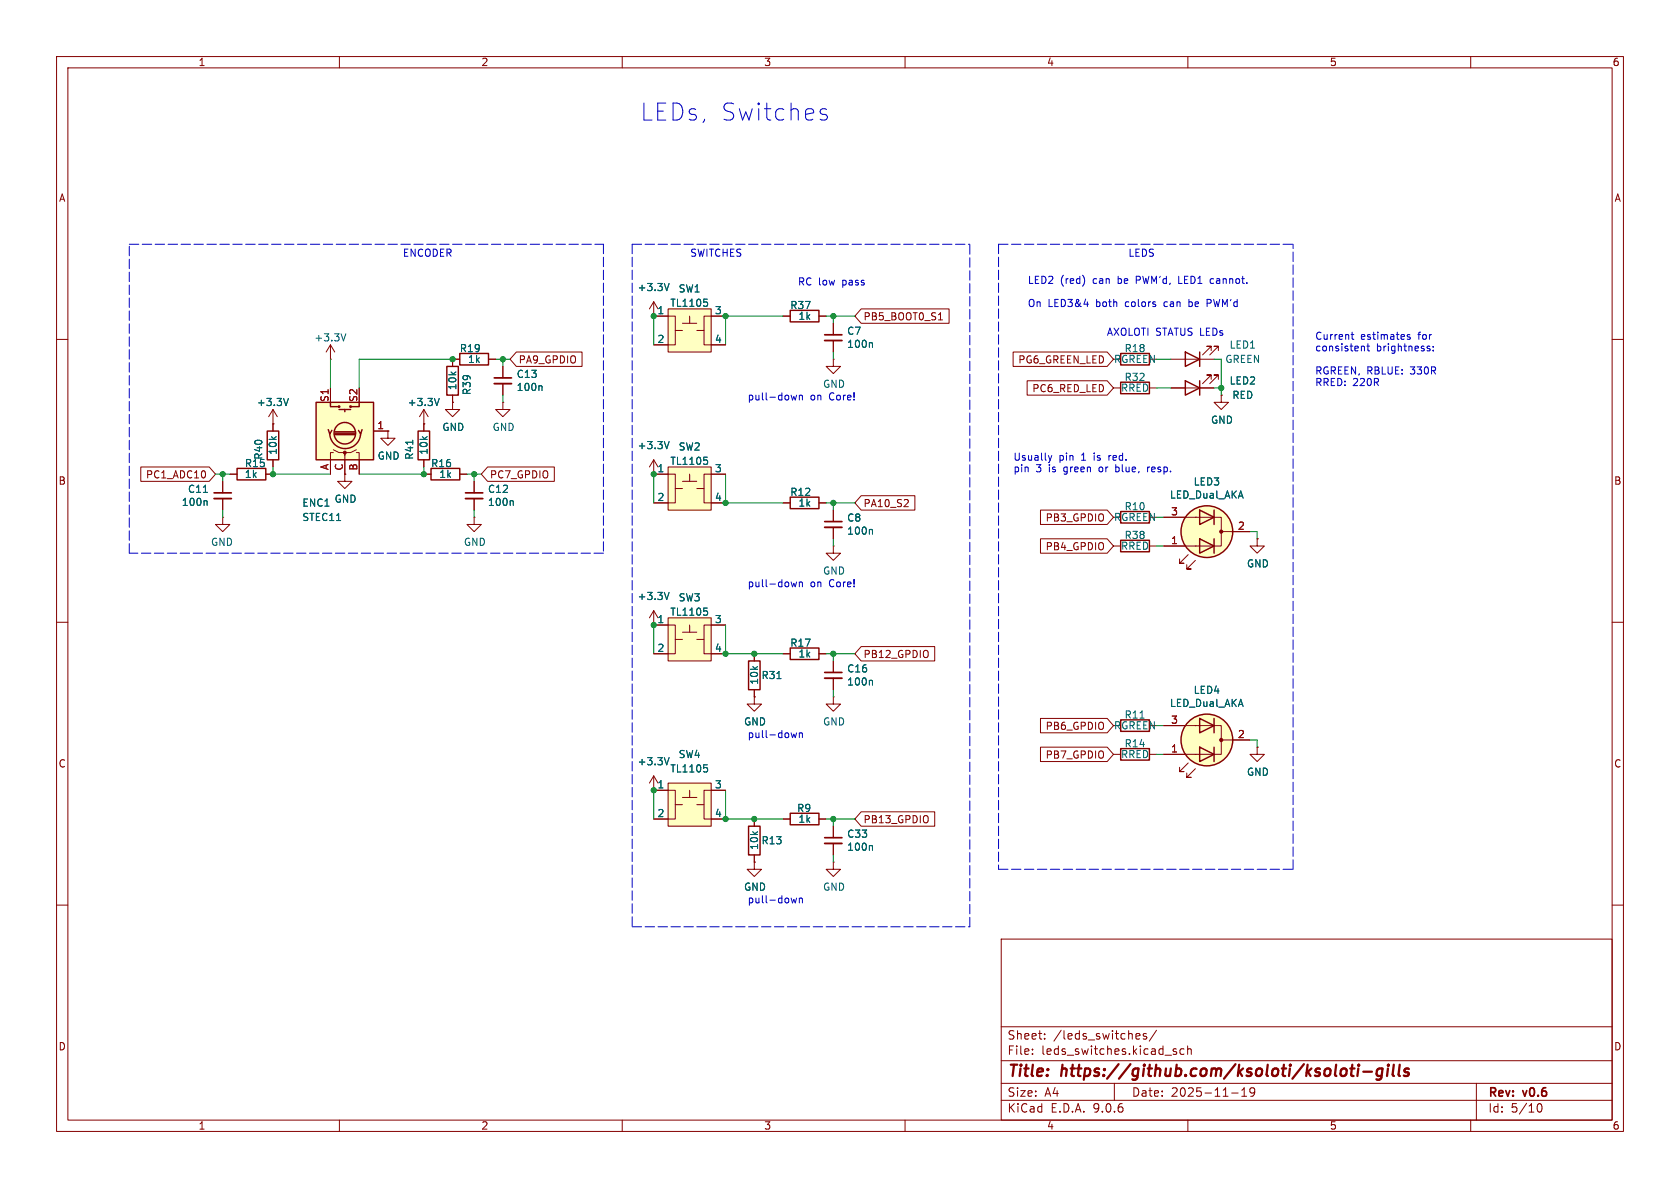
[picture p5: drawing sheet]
<svg xmlns="http://www.w3.org/2000/svg" width="297mm" height="210mm" viewBox="0 0 297 210" stroke-linecap="round" stroke-linejoin="round" font-family="sans-serif">
<g fill="none" stroke="#840000" stroke-width=".18">
<path d="M10 10h277v190h-277zM12 12h273v186h-273zM60 10v2M110 10v2M160 10v2M210 10v2M260 10v2M10 60h2M74.9 74.9v1.3M285 60h2M74.9 81.3v1.3M10 110h2"/>
<path d="M285 110h2M115.6 139.7h.1M115.6 137.2l-.8 1.2M115.6 137.2l.7 1.2M115.6 137.2v2.5M133.3 152.4v1.3h1.3l-1.3 1.2-1.2-1.2h1.2M133.3 152.4h.1M133.3 144.8v1.3M133.3 151.1v1.3M147.3 152.4v1.3h1.3l-1.3 1.2-1.3-1.2h1.3M147.3 152.4h.1M147.3 146.1v2"/>
<path d="M147.3 149.1v2M10 160h2M177 166h108v32h-108zM285 160h2M60 198v2M110 198v2M160 198v2M177 194.5h108M177 191.5h108M177 187.5h108M177 181.5h108M182.5 186.3v.1"/>
<path d="M182.5 185.5v.1M184.7 183.6v.1M184.7 182.8v.1M197 191.5v3M201 182.7l.5 .1v.3l-.7 .1M201.5 183.6l-.5 .1M202.7 182.8l-.4-.1-.2 .2 .1 .2 .5 .2v.3h-.6M204.5 182.1l-1.3 2M207.5 185.8l.5 .2v.1v.2l-.5 .1M207.5 185.5h.5M209.3 185.5l-.4-.1-.3 .3v.4l.1 .2h.6M210 184.9v1.5"/>
<path d="M210 185.5l.2-.1 .3 .1 .1 .9M210 198v2M217.7 193.2h1.2M219.5 193.8h.9M219.5 192.7l.5-.4v1.5M221 192.4v.5l.1 .3h.4l.3-.3M221.7 192.4a.99 .99 0 0 1-.3 1.4h-.3M260 198v2M261 191.5v6.5M271.7 195.7l.2-.5 .2-.1a.81 .81 0 0 1 .6 .6 .81 .81 0 0 1-.3 .8h-.4l-.3-.5"/>
</g>
<g fill="none" stroke="#840000" stroke-width=".4">
<path d="M238.7 188.9h.8M238.9 190.1l.4 .1M239.1 188.2l-.2 1.7M240.1 188.9l-.1 1.3M240.2 188.2v.2M240.2 188.2l-.1 .1 .1 .1M240.2 188.2l.1 .1-.1 .1M241 189.4h1.5M244.4 189a.66 .66 0 0 0-1 .3l-.1 .5 .2 .3 .2 .1 .6-.1M244.4 188.9l-.2 1.6a.6 .6 0 0 1-.9 .3M245.4 188.9l-.2 1.3M245.5 188.2l-.1 .2"/>
<path d="M245.5 188.2l-.2 .1 .1 .1M245.5 188.2v.1l-.1 .1M246.4 188.2l-.2 1.7 .2 .3M247.5 188.2l-.3 1.7 .3 .3M249.1 189a.49 .49 0 0 0-.8 .3v.1l.7 .2 .1 .3-.4 .3-.5-.1"/>
</g>
<path d="M73.9 76.2h2v5.1h-2zM132.3 146.1h2.1v5h-2.1z" fill="none" stroke="#840000" stroke-width=".25"/>
<path d="M73 77.8v.7M118.3 133.9l-.4 1.3M154.1 149.5l.1 .1v.7" fill="none" stroke="#006464" stroke-width=".18"/>
<path d="M145.8 148.1h3" fill="none" stroke="#840000" stroke-width=".3"/>
<path d="M145.8 149.1h3" fill="none" stroke="#840000" stroke-width=".33"/>
<path d="M118.1 138.4h7.6v7.7h-7.6z" fill="#ffffc2"/>
<path d="M115.6 139.7h3.8v5.1h-3.8M118.1 138.4h7.6v7.7h-7.6zM121.9 139.7v1.3M128.3 139.7h-3.8v5.1h3.8M119.4 142.2h1.2M120.6 141h2.6M123.2 142.2h1.3" fill="none" stroke="#840000" stroke-width=".18"/>
<path d="M124.4 135.2h.6M124.9 135.7l.2 .2v.3l-.2 .3" fill="none" stroke="#006464" stroke-width=".18"/>
<path d="M118.1 109.2h7.6v7.6h-7.6z" fill="#ffffc2"/>
<path d="M115.6 110.5h3.8v5.1h-3.8M118.1 109.2h7.6v7.6h-7.6zM119.4 113h1.2M120.6 111.8h2.6M121.9 110.5v1.3M123.2 113h1.3M128.3 110.5h-3.8v5.1h3.8M147.3 123.2v1.3h1.3l-1.3 1.2-1.3-1.2h1.3M147.3 123.2h.1M138.4 144.8h1.3M144.8 144.8h1.2" fill="none" stroke="#840000" stroke-width=".18"/>
<path d="M124.4 107.5h.6M124.9 108l.2 .2v.3l-.2 .3" fill="none" stroke="#006464" stroke-width=".18"/>
<path d="M139.7 143.8h5.1v2h-5.1z" fill="none" stroke="#840000" stroke-width=".25"/>
<path d="M55.9 71.1h10.1v10.2h-10.1z" fill="#ffffc2"/>
<g fill="none" stroke="#840000" stroke-width=".25">
<path d="M55.9 71.1h10.1v10.2h-10.1zM58 75.9l.3 .8 .4-.6M58.3 76.6a2.73 2.73 0 0 0 2.7 2.7 2.73 2.73 0 0 0 2.8-2.7M58.4 71.1v.8h1.5M59.2 76.8h3.5M59.2 76.6h3.5M59.2 76.3h3.5M59.9 72.4h2.1M61 72.4v.4M63.5 71.1v.8h-1.5M64 75.9l-.2 .8-.4-.6M198.1 62.5h5.1v2h-5.1z"/>
<path d="M139.7 87.9h5.1v2h-5.1zM198.1 90.4h5.1v2.1h-5.1zM198.1 95.5h5.1v2h-5.1zM132.3 116.8h2.1v5.1h-2.1zM139.7 114.6h5.1v2h-5.1z"/>
<circle cx="59.9" cy="71.9" r=".13"/>
<circle cx="61" cy="76.6" r="1.9"/>
<circle cx="62" cy="71.9" r=".13"/>
</g>
<g fill="none" stroke="#840000" stroke-width=".18">
<path d="M58.4 68.6v2.5M58.9 79.5l1 .5h1.1v.5M63 79.5l-1 .5h-1v5.1h1.2l-1.2 1.3-1.3-1.3h1.3M66 76.2h2.6M68.6 76.2v1.3h1.2l-1.2 1.2-1.3-1.2h1.3M68.6 76.2h.1M88.9 64.8v2M88.9 67.8v2.1M147.3 63.5v1.3h1.3l-1.3 1.2-1.3-1.2h1.3M147.3 63.5h.1M58.9 80h-.5v3.8M63 80h.5v3.8"/>
<path d="M83.8 91.4v1.3h1.3l-1.3 1.3-1.3-1.3h1.3M83.8 91.4h.1M138.4 88.9h1.3M144.8 88.9h1.2M147.3 96.5v1.3h1.3l-1.3 1.3-1.3-1.3h1.3M147.3 96.5h.1M196.8 96.5h1.3M203.2 96.5h1.3M133.3 115.6v1.2M138.4 115.6h1.3M144.8 115.6h1.2M147.3 116.8v2.1"/>
<path d="M147.3 119.9v2M133.3 123.2v1.3h1.3l-1.3 1.2-1.2-1.2h1.2M133.3 123.2h.1M133.3 121.9v1.3"/>
</g>
<circle cx="61" cy="80" r=".25" fill="#840000" stroke="#840000" stroke-width=".18"/>
<path d="M87.4 66.8h3M145.8 118.9h3" fill="none" stroke="#840000" stroke-width=".3"/>
<path d="M87.4 67.8h3M145.8 119.9h3" fill="none" stroke="#840000" stroke-width=".33"/>
<path d="M95.6 68.2l.2 .2v.6M137.4 120h.7M154.1 120.3l.1 .1v.7" fill="none" stroke="#006464" stroke-width=".18"/>
<path d="M118.1 82.6h7.6v7.6h-7.6z" fill="#ffffc2"/>
<g fill="none" stroke="#840000" stroke-width=".18">
<path d="M115.6 55.9h.1M115.6 53.3v2.6M115.6 53.3l-.8 1.3M115.6 53.3l.7 1.3M138.4 55.9h1.3M144.8 55.9h1.2M147.3 57.2v2M147.3 60.2v2M115.6 83.8h3.8v5.1h-3.8M115.6 83.8h.1M115.6 81.3l-.8 1.3M115.6 81.3l.7 1.3"/>
<path d="M115.6 81.3v2.5M118.1 82.6h7.6v7.6h-7.6zM119.4 86.4h1.2M120.6 85.1h2.6M121.9 83.8v1.3M123.2 86.4h1.3M128.3 83.8h-3.8v5.1h3.8"/>
</g>
<path d="M118.3 50.1l-.4 1.3M118.3 78l-.4 1.3M154.1 60.6l.1 .1v.7M124.4 80.8h.6M124.9 81.3l.2 .2v.4l-.2 .2" fill="none" stroke="#006464" stroke-width=".18"/>
<path d="M139.7 54.9h5.1v2h-5.1z" fill="none" stroke="#840000" stroke-width=".25"/>
<path d="M145.8 59.2h3" fill="none" stroke="#840000" stroke-width=".3"/>
<path d="M145.8 60.2h3" fill="none" stroke="#840000" stroke-width=".33"/>
<path d="M118.1 54.6h7.6v7.6h-7.6z" fill="#ffffc2"/>
<g fill="none" stroke="#840000" stroke-width=".18">
<path d="M115.6 55.9h3.8v5.1h-3.8M115.6 55.9h.1M118.1 54.6h7.6v7.6h-7.6zM119.4 58.4h1.2M120.6 57.2h2.6M121.9 55.9v1.3M123.2 58.4h1.3M128.3 55.9h-3.8v5.1h3.8M138.4 55.9h1.3M144.8 55.9h1.2M147.3 57.2v2M152.2 54.6h15.6v2.6h-15.6l-1.1-1.3z"/>
<path d="M165.9 56.6h.7M48.3 74.9h.1M48.3 72.4l-.8 1.3M48.3 72.4l.7 1.3M48.3 72.4v3.8M58.4 63.5h.1M58.4 61l-.7 1.2M58.4 61l.8 1.2M58.4 61v2.5M58.4 68.6v2.5M66 76.2h2.6M68.6 76.2h.1"/>
<path d="M74.9 74.9h.1M74.9 72.4l-.7 1.3M74.9 72.4l.8 1.3M74.9 72.4v3.8M80 71.1v1.3h1.3l-1.3 1.3-1.3-1.3h1.3M80 71.1h.1M80 69.9v1.2M81.3 63.5h-1.3v1.3M86.4 63.5h1.2M88.9 71.1v1.3h1.3l-1.3 1.3-1.3-1.3h1.3M88.9 71.1h.1M88.9 64.8v2"/>
<path d="M88.9 67.8v2.1M91.3 62.2h11.6v2.6h-11.6l-1.1-1.3zM147.3 60.2v2M179.1 62.2h16.6l1.1 1.3-1.1 1.3h-16.6zM181.6 67.3h14.1l1.1 1.3-1.1 1.3h-14.1zM196.8 68.6h1.3M203.2 68.6h1.3M207 68.6h7.6M207 63.5h7.6M214.1 67.1v-.8h-.7h.7l-1.5 1.5M214.1 62v-.8h-.7h.7l-1.5 1.5M215.4 67.1v-.8h-.8h.8l-1.5 1.5"/>
<path d="M215.4 62v-.8h-.8h.8l-1.5 1.5M215.9 69.9v1.2h1.3l-1.3 1.3-1.3-1.3h1.3M215.9 69.9h.1M24.9 82.5h12.1l1.1 1.3-1.1 1.3h-12.1zM39.4 91.4v1.3h-1.3l1.3 1.3 1.2-1.3h-1.2M39.4 91.4h.1M39.4 85.1v2M39.4 88.1v2.1M40.6 83.8h1.3M47 83.8h1.3M48.3 81.3v1.3M58.4 81.3v2.5"/>
<path d="M61 81.3v2.5M63.5 81.3v2.5M74.9 81.3v1.3M74.9 83.8h1.3M81.3 83.8h1.2M83.8 85.1v2M83.8 88.1v2.1M86.2 82.5h11.8v2.6h-11.8l-1.1-1.3zM115.6 83.8h.1M115.6 83.8h2.5M115.6 88.9h2.5M125.7 83.8h2.6"/>
<path d="M125.7 88.9h2.6M138.4 88.9h1.3M144.8 88.9h1.2M147.3 90.2v2M147.3 93.2v2.1M152.2 87.6h9.5v2.6h-9.5l-1.1-1.3zM159.8 89.6h.8M160.5 88.4v.4M183.9 90.2h11.8l1.1 1.2-1.1 1.3h-11.8zM183.9 95.2h11.8l1.1 1.3-1.1 1.3h-11.8zM205.7 96.5h5.8M205.7 91.4h5.8"/>
<path d="M210.1 98l-1.6 1.6h.8h-.8v-.8M211.3 99.1l-1.5 1.5h.8h-.8v-.8M211.3 91.4h4.6v5.1h-4.6M215.9 94h5.1M222.2 95.3v1.2h1.3l-1.3 1.3-1.2-1.3h1.2M222.2 95.3h.1M115.6 110.5h.1M115.6 108l-.8 1.2M115.6 108l.7 1.2M115.6 108v2.5M115.6 115.6h2.5M115.6 110.5h2.5"/>
<path d="M125.7 115.6h2.6M125.7 110.5h2.6M133.3 115.6v1.2M138.4 115.6h1.3M144.8 115.6h1.2M147.3 116.8v2.1M147.3 119.9v2M152.2 114.3h13v2.5h-13l-1.1-1.2zM115.6 139.7h.1M115.6 139.7h2.5M125.7 139.7h2.6M133.3 123.2h.1"/>
<path d="M133.3 121.9v1.3M183.9 127h11.8l1.1 1.3-1.1 1.2h-11.8zM183.9 132.1h11.8l1.1 1.3-1.1 1.2h-11.8zM196.8 133.4h1.3M203.2 133.4h1.3M205.7 133.4h5.8M205.7 128.3h5.8M210.1 134.9l-1.6 1.5h.8h-.8v-.8M211.3 135.9l-1.5 1.5h.8h-.8v-.7M211.3 128.3h4.6v5.1h-4.6M215.9 130.8h5.1M222.2 132.1v1.3h1.3l-1.3 1.2-1.2-1.2h1.2"/>
<path d="M222.2 132.1h.1M115.6 144.8h2.5M125.7 144.8h2.6M133.3 152.4h.1M133.3 144.8v1.3M133.3 151.1v1.3M138.4 144.8h1.3M144.8 144.8h1.2M147.3 146.1v2M147.3 149.1v2M152.2 143.5h13v2.6h-13l-1.1-1.3z"/>
</g>
<g fill="none" stroke="#006464" stroke-width=".18">
<path d="M61.1 59l-.4 1.3M118.3 50.1l-.4 1.3M124.4 52.9h.6M124.9 53.4l.2 .2v.3l-.2 .3M51 70.4l-.4 1.3M73 77.8v.7M77.7 70.4l-.5 1.3M95.6 68.2l.2 .2v.6M118.3 78l-.4 1.3M154.1 60.6l.1 .1v.7M36 87h.7M36.4 88.5l.2 .2v.7"/>
<path d="M90.6 88.5l.1 .2v.7M124.4 80.8h.6M124.9 81.3l.2 .2v.4l-.2 .2M154.1 93.6l.1 .2v.6M118.3 104.7l-.4 1.3M124.4 107.5h.6M124.9 108l.2 .2v.3l-.2 .3M137.4 120h.7M118.3 133.9l-.4 1.3M124.4 135.2h.6M124.9 135.7l.2 .2v.3l-.2 .3M154.1 120.3l.1 .1v.7"/>
<path d="M201.5 126.9h.8M154.1 149.5l.1 .1v.7"/>
</g>
<path d="M37.8 87.1h3.1M82.3 87.1h3M145.8 92.2h3" fill="none" stroke="#840000" stroke-width=".3"/>
<path d="M37.8 88.1h3.1M82.3 88.1h3M145.8 93.2h3" fill="none" stroke="#840000" stroke-width=".33"/>
<g fill="#ffffc2" stroke="#ffffc2" stroke-width=".18">
<circle cx="213.4" cy="94" r="4.6"/>
<circle cx="213.4" cy="130.8" r="4.6"/>
</g>
<g fill="#840000" stroke="#840000" stroke-width=".18">
<circle cx="215.9" cy="94" r=".28"/>
<circle cx="215.9" cy="130.8" r=".28"/>
</g>
<g fill="none" stroke="#840000" stroke-width=".25">
<path d="M47.2 76.2h2.1v5.1h-2.1zM79 64.8h2v5.1h-2zM81.3 62.5h5.1v2h-5.1zM198.1 67.6h5.1v2h-5.1zM209.5 67.3l2.6 1.3-2.6 1.3zM209.5 62.2l2.6 1.3-2.6 1.3zM212.1 62.2v2.6M212.1 67.3v2.6M41.9 82.8h5.1v2h-5.1zM76.2 82.8h5.1v2h-5.1zM212.1 95.3l2.5 1.2-2.5 1.3zM212.1 90.2l2.5 1.2-2.5 1.3z"/>
<path d="M214.6 90.2v2.5M214.6 95.3v2.5M198.1 127.3h5.1v2h-5.1zM198.1 132.3h5.1v2.1h-5.1zM212.1 132.1l2.5 1.3-2.5 1.2zM212.1 127l2.5 1.3-2.5 1.2zM214.6 127v2.5M214.6 132.1v2.5"/>
<circle cx="213.4" cy="94" r="4.6"/>
<circle cx="213.4" cy="130.8" r="4.6"/>
</g>
<path d="M22.9 43.2h83.8M106.7 43.2v54.6M111.8 43.2v120.6M111.8 43.2h59.6M176.5 43.2v110.5M176.5 43.2h52.1M22.9 97.8v-54.6M106.7 97.8h-83.8M176.5 153.7h52.1M228.6 153.7v-110.5M111.8 163.8h59.6M171.4 163.8v-120.6" fill="none" stroke="#0000c2" stroke-width=".18" stroke-dasharray="1.7 .6"/>
<g fill="none" stroke="#009600" stroke-width=".18">
<path d="M115.6 55.9v5.1M138.4 55.9h-10.1v5.1M146 55.9h5.1M147.3 55.9v1.3M58.4 63.5v5.1M80 63.5h-16.5v5.1M87.6 63.5h2.6M88.9 63.5v1.3M88.9 69.9v1.2M147.3 62.2v1.3M204.5 63.5h2.5M204.5 68.6h2.5"/>
<path d="M214.6 63.5h1.3v6.4M214.6 68.6h1.3M38.1 83.8h2.5M39.4 83.8v1.3M39.4 90.2v1.2M48.3 82.6v1.2h10.1M74.9 82.6v1.2h-11.4M82.5 83.8h2.6M83.8 83.8v1.3M83.8 90.2v1.2M115.6 83.8v5.1M128.3 83.8v5.1h10.1"/>
<path d="M146 88.9h5.1M147.3 88.9v1.3M147.3 95.3v1.2M204.5 96.5h1.2M204.5 91.4h1.2M221 94h1.2v1.3M115.6 110.5v5.1M128.3 110.5v5.1h10.1M146 115.6h5.1M147.3 115.6v1.2M115.6 139.7v5.1M128.3 139.7v5.1h10.1"/>
<path d="M147.3 121.9v1.3M204.5 133.4h1.2M204.5 128.3h1.2M221 130.8h1.2v1.3M146 144.8h5.1M147.3 144.8v1.3M147.3 151.1v1.3"/>
</g>
<g fill="none" stroke="#0000c2" stroke-width=".18">
<path d="M145.1 19.4l.3-.2 .7 .2M145.1 20.1l1 .3 .2 .4-.2 .3-.3 .1h-.5l-.3-.1M191.6 49l.1 .5-.1 .7M191.6 53.8h.8M208.4 48.8v1.3h.6M210.2 52.9v1.3M210.2 54.1l.1 .1M210.3 53.3l-.1 .1M213.4 53.6h.5M213.9 52.9h-.5v1.3M214.4 49.3h-.3l-.2 .2 .1 .5 .4 .1M238.9 59.1h.4"/>
<path d="M239 58.7v1.1l.3 .2M249.3 59.2l-.3-.1-.2 .2v.2l.5 .1v.3h-.5M140.8 69.9l-.2 .8-.3-.6-.2 .6M141.3 69.9v.8M141.3 70l.2-.1h.3l.1 .8M240.9 61.2l.3 .2v.6M241.6 61.2h.5M241.8 60.8v1.1l.3 .1M252.3 61.2h.5M252.3 61.5l.5 .3v.2h-.4M253.4 61.9v.1M253.4 61.2v.2"/>
<path d="M185.3 80.5l.3 .9M185.6 81.4l-.1 .3M185.9 80.5l-.3 .9M197.3 82.1v1.3M197.3 83.3l.1 .1M197.4 82.6h-.1M202.9 82.6v.8M203.2 82.6l-.3 .2M140.8 102.9l-.2 .8-.3-.6-.2 .6M141.3 102.9v.8M141.3 103l.2-.1h.3l.1 .8M140.8 129.5l-.2 .9-.3-.6-.2 .6"/>
<path d="M141.3 129.5v.9M141.3 129.7l.2-.2 .3 .1 .1 .8M140.8 158.8l-.2 .8-.3-.6-.2 .6M141.3 158.8v.8M141.3 158.9l.2-.1h.3l.1 .8"/>
</g>
<g fill="#009600" stroke="#009600" stroke-width=".18">
<circle cx="215.9" cy="68.6" r=".46"/>
<circle cx="115.6" cy="83.8" r=".46"/>
<circle cx="115.6" cy="55.9" r=".46"/>
<circle cx="88.9" cy="63.5" r=".46"/>
<circle cx="80" cy="63.5" r=".46"/>
<circle cx="83.8" cy="83.8" r=".46"/>
<circle cx="128.3" cy="55.9" r=".46"/>
<circle cx="147.3" cy="55.9" r=".46"/>
<circle cx="147.3" cy="88.9" r=".46"/>
<circle cx="128.3" cy="88.9" r=".46"/>
<circle cx="147.3" cy="115.6" r=".46"/>
<circle cx="115.6" cy="110.5" r=".46"/>
<circle cx="133.3" cy="115.6" r=".46"/>
<circle cx="128.3" cy="115.6" r=".46"/>
<circle cx="115.6" cy="139.7" r=".46"/>
<circle cx="133.3" cy="144.8" r=".46"/>
<circle cx="128.3" cy="144.8" r=".46"/>
<circle cx="147.3" cy="144.8" r=".46"/>
<circle cx="74.9" cy="83.8" r=".46"/>
<circle cx="39.4" cy="83.8" r=".46"/>
<circle cx="48.3" cy="83.8" r=".46"/>
</g>
<text font-size="4.2" fill="#0000c2" x="113" y="21.6">LEDs, Switches</text>
<g font-size="2.8" fill="#840000">
<text x="178" y="190.9">Title:</text>
<text x="187.7" y="190.9">https://github.com/ksoloti/ksoloti-gills</text>
</g>
<g font-size="2.1" fill="#840000">
<text x="178" y="184">Sheet:</text>
<text x="186.2" y="184">/leds_switches/</text>
<text x="178" y="186.7">File:</text>
<text x="184.1" y="186.7">leds_switches.kicad_sch</text>
<text x="178" y="196.9">KiCad</text>
<text x="178" y="194.1">Size:</text>
<text x="184.7" y="194.1">A4</text>
<text x="185.7" y="196.9">E.D.A.</text>
<text x="193.3" y="196.9">9.0.6</text>
<text x="200" y="194.1">Date:</text>
<text x="207" y="194.1">2025-11-19</text>
<text x="263" y="194.3">Rev:</text>
<text x="263" y="196.9">Id:</text>
<text x="267.1" y="196.9">5/10</text>
<text x="269.4" y="194.3">v0.6</text>
</g>
<g font-size="1.8" fill="#840000">
<text x="35" y="11.9">1</text>
<text x="85" y="11.9">2</text>
<text x="135" y="11.9">3</text>
<text x="185" y="11.9">4</text>
<text x="235" y="11.9">5</text>
<text x="285" y="11.9">6</text>
<text x="10.3" y="35.9">A</text>
<text x="285.3" y="35.9">A</text>
<text x="152.6" y="56.8">PB5_BOOT0_S1</text>
<text x="91.6" y="64.5">PA9_GPDIO</text>
<text x="179.9" y="64.5">PG6_GREEN_LED</text>
<text x="182.4" y="69.5">PC6_RED_LED</text>
<text x="60.7" y="83.3" transform="rotate(-90 60.7 83.3)">C</text>
<text x="10.3" y="85.9">B</text>
<text x="25.7" y="84.8">PC1_ADC10</text>
<text x="86.5" y="84.8">PC7_GPDIO</text>
<text x="152.6" y="89.9">PA10_S2</text>
<text x="285.3" y="85.9">B</text>
<text x="184.8" y="92.4">PB3_GPDIO</text>
<text x="184.8" y="97.5">PB4_GPDIO</text>
<text x="152.6" y="116.5">PB12_GPDIO</text>
<text x="184.8" y="129.2">PB6_GPDIO</text>
<text x="10.3" y="135.9">C</text>
<text x="184.8" y="134.3">PB7_GPDIO</text>
<text x="285.3" y="135.9">C</text>
<text x="152.6" y="145.7">PB13_GPDIO</text>
<text x="10.3" y="185.9">D</text>
<text x="285.3" y="185.9">D</text>
<text x="35" y="199.9">1</text>
<text x="85" y="199.9">2</text>
<text x="135" y="199.9">3</text>
<text x="185" y="199.9">4</text>
<text x="235" y="199.9">5</text>
<text x="285" y="199.9">6</text>
</g>
<g font-size="1.8" fill="#0000c2">
<text x="71.1" y="45.5">ENCODER</text>
<text x="121.9" y="45.5">SWITCHES</text>
<text x="199.4" y="45.5">LEDS</text>
<text x="141" y="50.6">RC low</text>
<text x="149" y="50.6">pass</text>
<text x="181.6" y="50.3">LED2</text>
<text x="187.4" y="50.3">(red)</text>
<text x="193.3" y="50.3">can</text>
<text x="197.9" y="50.3">be</text>
<text x="201.3" y="50.3">PWM'd,</text>
<text x="209" y="50.3">LED1</text>
<text x="214.8" y="50.3">cannot.</text>
<text x="181.6" y="54.4">On</text>
<text x="185.3" y="54.4">LED3&amp;4</text>
<text x="193.9" y="54.4">both</text>
<text x="195.6" y="59.4">AXOLOTI STATUS LEDs</text>
<text x="199.2" y="54.4">colors</text>
<text x="206.3" y="54.4">can</text>
<text x="210.8" y="54.4">be</text>
<text x="214.2" y="54.4">PWM'd</text>
<text x="232.4" y="60.2">Current</text>
<text x="232.4" y="62.2">consistent</text>
<text x="240.5" y="60.2">estimates</text>
<text x="243.3" y="62.2">brightness:</text>
<text x="250.8" y="60.2">for</text>
<text x="132.1" y="70.9">pull-down</text>
<text x="143.2" y="70.9">on</text>
<text x="146.7" y="70.9">Core!</text>
<text x="232.4" y="66.3">RGREEN, RBLUE:</text>
<text x="232.4" y="68.3">RRED: 220R</text>
<text x="249.4" y="66.3">330R</text>
<text x="179.1" y="81.5">Usually</text>
<text x="179.1" y="83.6">pin</text>
<text x="183.1" y="83.6">3</text>
<text x="185.5" y="83.6">is</text>
<text x="187.2" y="81.5">pin</text>
<text x="188.3" y="83.6">green</text>
<text x="191.3" y="81.5">1</text>
<text x="193.6" y="81.5">is</text>
<text x="194.8" y="83.6">or</text>
<text x="196.5" y="81.5">red.</text>
<text x="197.9" y="83.6">blue,</text>
<text x="203.7" y="83.6">resp.</text>
<text x="132.1" y="103.9">pull-down</text>
<text x="143.2" y="103.9">on</text>
<text x="146.7" y="103.9">Core!</text>
<text x="132.1" y="130.6">pull-down</text>
<text x="132.1" y="159.8">pull-down</text>
</g>
<g font-size="1.8" fill="#006464">
<text x="112.6" y="51.7">+3.3V</text>
<text x="119.9" y="51.9">SW1</text>
<text x="116.1" y="55.6">1</text>
<text x="118.4" y="54.4">TL1105</text>
<text x="126.3" y="55.6">3</text>
<text x="139.6" y="54.8">R37</text>
<text x="141.1" y="56.7">1k</text>
<text x="149.7" y="59.4">C7</text>
<text x="55.5" y="60.6">+3.3V</text>
<text x="81.2" y="62.5">R19</text>
<text x="82.6" y="64.4">1k</text>
<text x="116.1" y="60.7">2</text>
<text x="126.3" y="60.7">4</text>
<text x="149.7" y="61.7">100n</text>
<text x="196.8" y="64.4">RGREEN</text>
<text x="198.7" y="62.5">R18</text>
<text x="216.5" y="64.4">GREEN</text>
<text x="217.3" y="61.8">LED1</text>
<text x="45.3" y="72">+3.3V</text>
<text x="72" y="72">+3.3V</text>
<text x="80.9" y="69.1" transform="rotate(-90 80.9 69.1)">10k</text>
<text x="83.4" y="69.9" transform="rotate(-90 83.4 69.9)">R39</text>
<text x="91.2" y="69.3">100n</text>
<text x="91.2" y="67">C13</text>
<text x="145.4" y="68.8">GND</text>
<text x="198.1" y="69.4">RRED</text>
<text x="198.7" y="67.5">R32</text>
<text x="217.3" y="68.2">LED2</text>
<text x="217.8" y="70.7">RED</text>
<text x="78.1" y="76.4">GND</text>
<text x="87" y="76.4">GND</text>
<text x="214" y="75.1">GND</text>
<text x="43.2" y="82.8">R15</text>
<text x="46.6" y="81.4" transform="rotate(-90 46.6 81.4)">R40</text>
<text x="49.1" y="80.5" transform="rotate(-90 49.1 80.5)">10k</text>
<text x="66.7" y="81.5">GND</text>
<text x="73.3" y="81.4" transform="rotate(-90 73.3 81.4)">R41</text>
<text x="75.8" y="80.5" transform="rotate(-90 75.8 80.5)">10k</text>
<text x="76.1" y="82.8">R16</text>
<text x="112.6" y="79.6">+3.3V</text>
<text x="116.1" y="83.6">1</text>
<text x="118.4" y="82.4">TL1105</text>
<text x="119.9" y="79.8">SW2</text>
<text x="126.3" y="83.6">3</text>
<text x="32" y="89.6">100n</text>
<text x="33.1" y="87.3">C11</text>
<text x="43.2" y="84.7">1k</text>
<text x="53.3" y="89.8">ENC1</text>
<text x="59.1" y="89.1">GND</text>
<text x="77.6" y="84.7">1k</text>
<text x="86.2" y="89.6">100n</text>
<text x="86.2" y="87.3">C12</text>
<text x="116.1" y="88.6">2</text>
<text x="126.3" y="88.6">4</text>
<text x="139.6" y="87.9">R12</text>
<text x="141.1" y="89.8">1k</text>
<text x="206.7" y="88.3">LED_Dual_AKA</text>
<text x="210.9" y="86">LED3</text>
<text x="53.3" y="92.3">STEC11</text>
<text x="149.7" y="92.4">C8</text>
<text x="149.7" y="94.7">100n</text>
<text x="196.8" y="92.3">RGREEN</text>
<text x="198.7" y="90.4">R10</text>
<text x="198.7" y="95.5">R38</text>
<text x="37.2" y="96.7">GND</text>
<text x="81.9" y="96.7">GND</text>
<text x="145.4" y="101.8">GND</text>
<text x="198.1" y="97.4">RRED</text>
<text x="220.3" y="100.5">GND</text>
<text x="112.6" y="106.3">+3.3V</text>
<text x="119.9" y="106.5">SW3</text>
<text x="116.1" y="110.2">1</text>
<text x="118.4" y="109">TL1105</text>
<text x="126.3" y="110.2">3</text>
<text x="116.1" y="115.3">2</text>
<text x="126.3" y="115.3">4</text>
<text x="139.6" y="114.5">R17</text>
<text x="141.1" y="116.4">1k</text>
<text x="149.7" y="119.1">C16</text>
<text x="134.2" y="121.1" transform="rotate(-90 134.2 121.1)">10k</text>
<text x="134.5" y="120.2">R31</text>
<text x="149.7" y="121.4">100n</text>
<text x="206.7" y="125.2">LED_Dual_AKA</text>
<text x="210.9" y="122.9">LED4</text>
<text x="131.4" y="128.4">GND</text>
<text x="145.4" y="128.4">GND</text>
<text x="196.8" y="129.1">RGREEN</text>
<text x="198.7" y="127.2">R11</text>
<text x="112.6" y="135.5">+3.3V</text>
<text x="118.4" y="136.8">TL1105</text>
<text x="119.9" y="134.2">SW4</text>
<text x="198.1" y="134.2">RRED</text>
<text x="198.7" y="132.3">R14</text>
<text x="220.3" y="137.3">GND</text>
<text x="116.1" y="139.4">1</text>
<text x="126.3" y="139.4">3</text>
<text x="140.8" y="143.7">R9</text>
<text x="116.1" y="144.5">2</text>
<text x="126.3" y="144.5">4</text>
<text x="134.5" y="149.5">R13</text>
<text x="141.1" y="145.6">1k</text>
<text x="149.7" y="148.3">C33</text>
<text x="134.2" y="150.3" transform="rotate(-90 134.2 150.3)">10k</text>
<text x="149.7" y="150.6">100n</text>
<text x="131.4" y="157.7">GND</text>
<text x="145.4" y="157.7">GND</text>
</g>
<g font-size="1.8" fill="#a90000">
<text x="58.2" y="71.2" transform="rotate(-90 58.2 71.2)">S1</text>
<text x="63.2" y="71.2" transform="rotate(-90 63.2 71.2)">S2</text>
<text x="66.6" y="75.9">1</text>
<text x="58.2" y="83.2" transform="rotate(-90 58.2 83.2)">A</text>
<text x="63.2" y="83.3" transform="rotate(-90 63.2 83.3)">B</text>
<text x="206.9" y="91.2">3</text>
<text x="218.7" y="93.7">2</text>
<text x="206.9" y="96.3">1</text>
<text x="206.9" y="128">3</text>
<text x="218.7" y="130.6">2</text>
<text x="206.9" y="133.1">1</text>
</g>
</svg>
